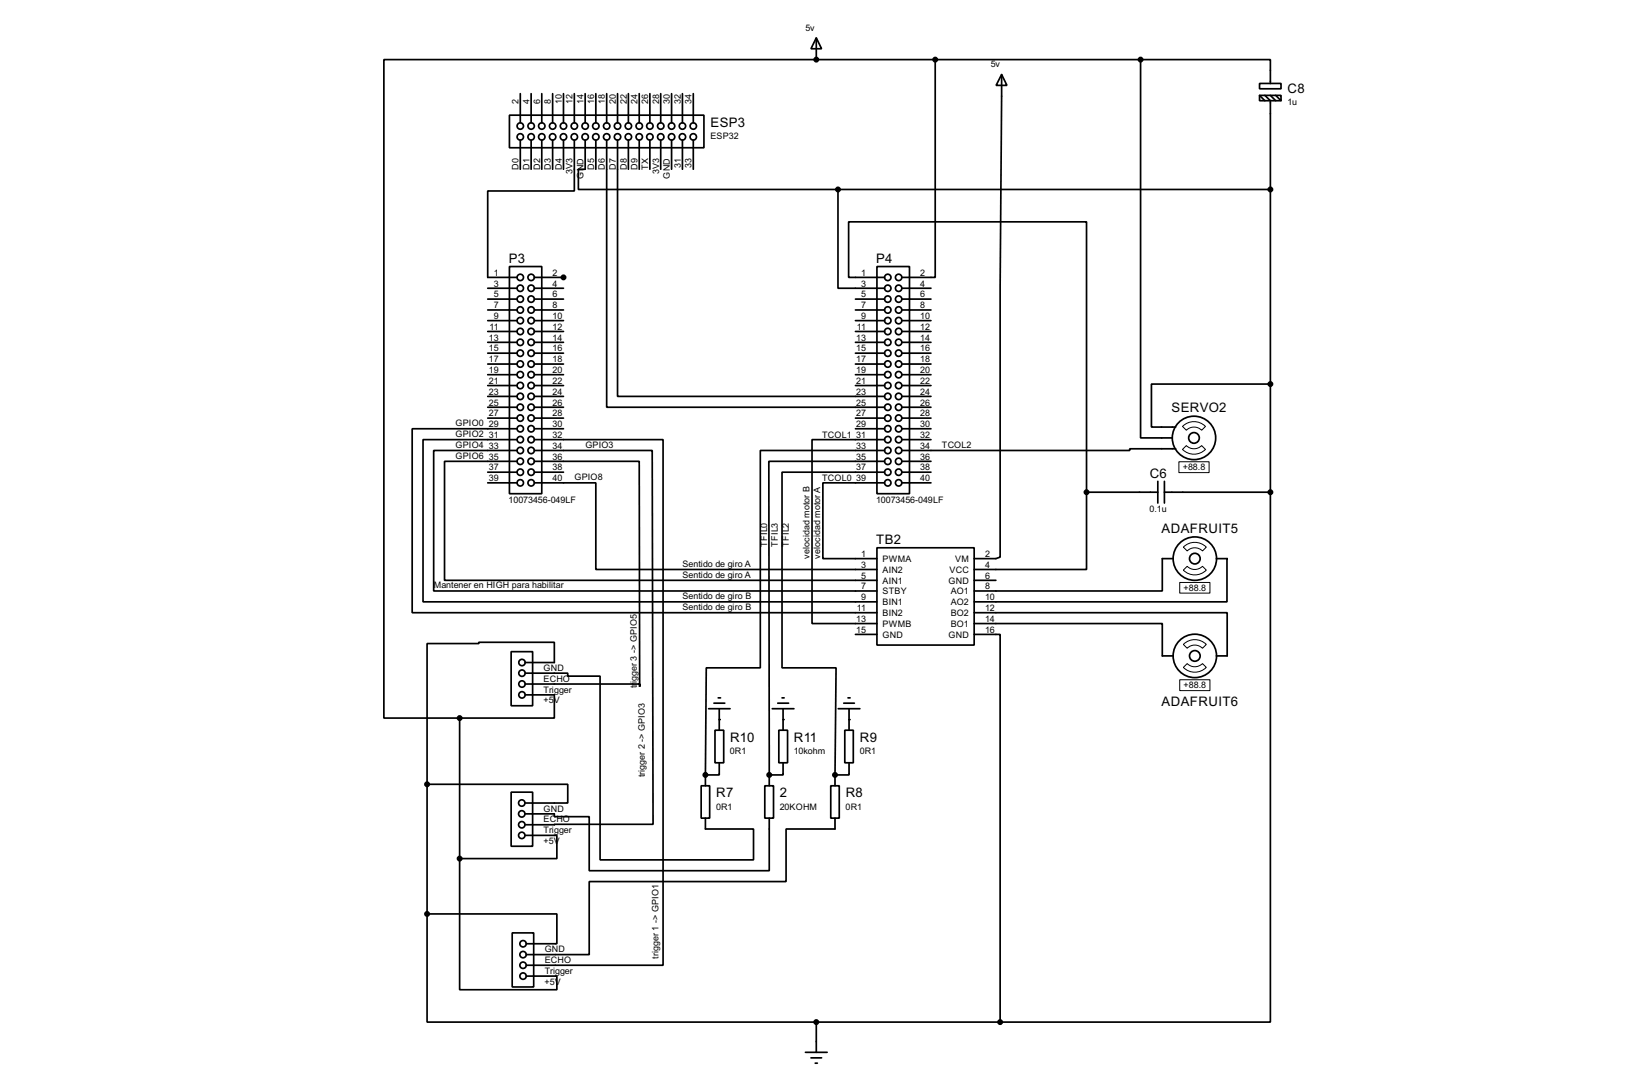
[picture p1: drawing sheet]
<svg xmlns="http://www.w3.org/2000/svg" width="383mm" height="256mm" viewBox="0 0 383 256" stroke-linecap="round" stroke-linejoin="round" font-family="sans-serif">
<g fill="none" stroke="#000" stroke-width=".4">
<path d="M191.8 8.9l1.3 2.6h-2.5zM191.8 14h-101.6v154.7h17.8M191.8 14h76.2M191.8 8.9v5.1M219.8 14v51.2h-7.9M235.4 17.5l1.2 2.6h-2.5zM235.4 17.5l-.4 49.9v63.5l-1 .3h-5.1M268 14h30.5v5.6M268 14v88.9h7.5M296 19.6h5v1.3h-5zM119.7 27.1h45.7v7.6h-45.7zM122.3 22v6.9"/>
<path d="M122.3 32.9v6.9M124.8 22v6.9M124.8 32.9v6.9M127.3 22v6.9M127.3 32.9v6.9M129.9 22v6.9M129.9 32.9v6.9M132.4 22v6.9M132.4 32.9v6.9M135 32.9v12h-20.4v20.3h6.9M135 22v6.9M137.5 32.9v6.9h-1.6v4.7h61"/>
<path d="M137.5 22v6.9M140 22v6.9M140 32.9v6.9M142.6 32.9v62.8h65.3M142.6 22v6.9M145.1 32.9v60.2h62.8M145.1 22v6.9M147.7 22v6.9M147.7 32.9v6.9M150.2 22v6.9M150.2 32.9v6.9M152.7 22v6.9"/>
<path d="M152.7 32.9v6.9M155.3 22v6.9M155.3 32.9v6.9M157.8 22v6.9M157.8 32.9v6.9M160.4 22v6.9M160.4 32.9v6.9M162.9 22v6.9M162.9 32.9v6.9M296 22.4h5v1.3h-5zM296 22.4l1.2 1.3M297.2 22.4l1.3 1.3v91.9"/>
<path d="M298.5 22.4l1.3 1.3M299.8 22.4l1.2 1.3M196.9 44.5v23.2h11M196.9 44.5h101.6M114.6 67.7h6.9M114.6 70.3h6.9M114.6 72.8h6.9M114.6 75.3h6.9M114.6 77.9h6.9M119.7 62.6h7.6v53.4h-7.6zM125.6 65.2h6.8M125.6 67.7h6.8"/>
<path d="M125.6 70.3h6.8M125.6 72.8h6.8M125.6 75.3h6.8M125.6 77.9h6.8M201 70.3h6.9M201 72.8h6.9M201 75.3h6.9M201 77.9h6.9M206.1 62.6h7.6v53.4h-7.6zM207.9 65.2h-8.5v-13.1h55.9v63.5M211.9 67.7h6.9M211.9 70.3h6.9"/>
<path d="M211.9 72.8h6.9M211.9 75.3h6.9M211.9 77.9h6.9M114.6 80.4h6.9M114.6 83h6.9M114.6 85.5h6.9M114.6 88h6.9M114.6 90.6h6.9M114.6 93.1h6.9M114.6 95.7h6.9M114.6 98.2h6.9M125.6 80.4h6.8"/>
<path d="M125.6 83h6.8M125.6 85.5h6.8M125.6 88h6.8M125.6 90.6h6.8M125.6 93.1h6.8M125.6 95.7h6.8M125.6 98.2h6.8M201 80.4h6.9M201 83h6.9M201 85.5h6.9M201 88h6.9M201 90.6h6.9"/>
<path d="M201 98.2h6.9M211.9 80.4h6.9M211.9 83h6.9M211.9 85.5h6.9M211.9 88h6.9M211.9 90.6h6.9M211.9 93.1h6.9M211.9 95.7h6.9M211.9 98.2h6.9M298.5 90.2h-27.9v10.1h5.7M114.6 110.9h6.9M114.6 113.4h6.9"/>
<path d="M121.5 108.4h-17v27.9h101.6M121.5 103.3h-22.1v38.1h106.7M121.5 100.7h-24.6v43.2h109.2M121.5 105.8h-19.6v33h104.2M125.6 113.4h14.4v20.4h66.1M125.6 108.4h24.6l.1 52.9v-.6h-26.9M125.6 105.8h27.7l.2 87.8-30.1 .1M125.6 103.3h30.2v123.4h-32.1M125.6 100.7h6.8M125.6 110.9h6.8M201 100.7h6.9M207.9 113.4h-14.5v17.8h12.7"/>
<path d="M207.9 103.3h-17.1v43.2h15.3M207.9 110.9h-24.1v46h12.7l-.3 25.1M207.9 108.4h-27.2l.1 73.6M207.9 105.8h-29.2v51.1h-12.7l-.2 25.1M211.9 100.7h6.9M211.9 103.3h6.9M211.9 108.4h6.9M211.9 110.9h6.9M211.9 113.4h6.9M255.3 115.6v18.2h-26.4M255.3 115.6h16.8M272.1 113.1v5.1"/>
<path d="M273.6 115.6h24.9M273.6 113.1v5.1M276.3 105.4h-10.8v.4h-53.6M298.5 115.6v124.5h-63.5M206.1 128.7h22.8v22.8h-22.8zM228.9 136.3h5.1M275.7 131.2h-2.6v7.6h-44.2M285.8 131.2h2.6l-.1 10.2h-59.4M120.1 153.1h5.1v12.7h-5.1zM123.4 158.1h10v.7h7.6v43.2h36.1v-7.3h-11.3v-2.5M123.4 155.6h6.9v-4.7h-17.8v.3h-12.1v33M201 149h5.1"/>
<path d="M228.9 146.5h44.2v7.6h2.6M228.9 143.9h59.5v10.2h-2.6M228.9 149h6.1v91.1M108 168.7v33M123.4 163.2h6.9v5.5h-22.3M166.5 166.5h5.1M167.8 165.2h2.5M168 171.5h2.1v7.7h-2.1zM168.8 163.9h.5M169 179.2v2.8h-3.2M169 166.5v5M181.5 166.5h5.1"/>
<path d="M182.8 165.2h2.5M183 171.5h2.1v7.7h-2.1zM183.8 163.9h.5M184 179.2v2.8h-3.2M184 166.5v5M197 166.5h5.1M198.3 165.2h2.5M198.5 171.5h2v7.7h-2zM199.3 163.9h.5M199.5 179.2v2.8h-3.3M199.5 166.5v5M100.4 184.2h33v4.4h-10"/>
<path d="M100.4 184.2v30.5M120.1 186.1h5.1v12.7h-5.1zM123.4 191.2h6.9v.6h8.2v12.7h42.3v-12.3M123.4 196.2h7.5v5.5h-22.9M164.8 184.6h2v7.6h-2zM165.8 182v2.6M179.7 184.6h2.1v7.6h-2.1zM180.8 182v2.6M195.2 184.6h2v7.6h-2zM196.2 192.2v2.5h-11.5v12.4h-46.2v17.1h-14.8M196.2 182v2.6M100.4 214.7h30.5v7h-7.2"/>
<path d="M100.4 214.7v25.4h91.4M108 201.7v30.8h22.9v-3.2h-7.2M120.4 219.1h5v12.7h-5zM189.3 247.2h5.1M190.6 248.5h2.5M191.6 249.7h.5M191.8 240.1v7.1M191.8 240.1h43.2"/>
<circle cx="122.2" cy="32.2" r=".75"/>
<circle cx="122.2" cy="29.6" r=".75"/>
<circle cx="124.8" cy="29.6" r=".75"/>
<circle cx="124.8" cy="32.2" r=".75"/>
<circle cx="127.3" cy="32.2" r=".75"/>
<circle cx="127.3" cy="29.6" r=".75"/>
<circle cx="129.8" cy="32.2" r=".75"/>
<circle cx="129.8" cy="29.6" r=".75"/>
<circle cx="132.4" cy="32.2" r=".75"/>
<circle cx="132.4" cy="29.6" r=".75"/>
<circle cx="134.9" cy="29.6" r=".75"/>
<circle cx="134.9" cy="32.2" r=".75"/>
<circle cx="137.5" cy="29.6" r=".75"/>
<circle cx="137.5" cy="32.2" r=".75"/>
<circle cx="140" cy="32.2" r=".75"/>
<circle cx="140" cy="29.6" r=".75"/>
<circle cx="142.5" cy="29.6" r=".75"/>
<circle cx="142.5" cy="32.2" r=".75"/>
<circle cx="145.1" cy="29.6" r=".75"/>
<circle cx="145.1" cy="32.2" r=".75"/>
<circle cx="147.6" cy="29.6" r=".75"/>
<circle cx="147.6" cy="32.2" r=".75"/>
<circle cx="150.2" cy="29.6" r=".75"/>
<circle cx="150.2" cy="32.2" r=".75"/>
<circle cx="152.7" cy="32.2" r=".75"/>
<circle cx="152.7" cy="29.6" r=".75"/>
<circle cx="155.2" cy="29.6" r=".75"/>
<circle cx="155.2" cy="32.2" r=".75"/>
<circle cx="157.8" cy="29.6" r=".75"/>
<circle cx="157.8" cy="32.2" r=".75"/>
<circle cx="160.3" cy="32.2" r=".75"/>
<circle cx="160.3" cy="29.6" r=".75"/>
<circle cx="162.9" cy="32.2" r=".75"/>
<circle cx="162.9" cy="29.6" r=".75"/>
<circle cx="122.2" cy="70.3" r=".75"/>
<circle cx="122.2" cy="72.8" r=".75"/>
<circle cx="122.2" cy="77.9" r=".75"/>
<circle cx="122.2" cy="75.3" r=".75"/>
<circle cx="122.2" cy="65.2" r=".75"/>
<circle cx="122.2" cy="67.7" r=".75"/>
<circle cx="124.8" cy="70.3" r=".75"/>
<circle cx="124.8" cy="65.2" r=".75"/>
<circle cx="124.8" cy="67.7" r=".75"/>
<circle cx="124.8" cy="72.8" r=".75"/>
<circle cx="124.8" cy="77.9" r=".75"/>
<circle cx="124.8" cy="75.3" r=".75"/>
<circle cx="208.6" cy="70.3" r=".75"/>
<circle cx="208.6" cy="77.9" r=".75"/>
<circle cx="208.6" cy="75.3" r=".75"/>
<circle cx="208.6" cy="65.2" r=".75"/>
<circle cx="208.6" cy="72.8" r=".75"/>
<circle cx="208.6" cy="67.7" r=".75"/>
<circle cx="211.1" cy="65.2" r=".75"/>
<circle cx="211.1" cy="75.3" r=".75"/>
<circle cx="211.1" cy="67.7" r=".75"/>
<circle cx="211.1" cy="72.8" r=".75"/>
<circle cx="211.1" cy="70.3" r=".75"/>
<circle cx="211.1" cy="77.9" r=".75"/>
<circle cx="122.2" cy="98.2" r=".75"/>
<circle cx="122.2" cy="88" r=".75"/>
<circle cx="122.2" cy="95.7" r=".75"/>
<circle cx="122.2" cy="85.5" r=".75"/>
<circle cx="122.2" cy="93.1" r=".75"/>
<circle cx="122.2" cy="83" r=".75"/>
<circle cx="122.2" cy="80.4" r=".75"/>
<circle cx="122.2" cy="90.6" r=".75"/>
<circle cx="124.8" cy="85.5" r=".75"/>
<circle cx="124.8" cy="98.2" r=".75"/>
<circle cx="124.8" cy="88" r=".75"/>
<circle cx="124.8" cy="90.6" r=".75"/>
<circle cx="124.8" cy="83" r=".75"/>
<circle cx="124.8" cy="80.4" r=".75"/>
<circle cx="124.8" cy="95.7" r=".75"/>
<circle cx="124.8" cy="93.1" r=".75"/>
<circle cx="208.6" cy="88" r=".75"/>
<circle cx="208.6" cy="80.4" r=".75"/>
<circle cx="208.6" cy="83" r=".75"/>
<circle cx="208.6" cy="85.5" r=".75"/>
<circle cx="208.6" cy="98.2" r=".75"/>
<circle cx="208.6" cy="93.1" r=".75"/>
<circle cx="208.6" cy="90.6" r=".75"/>
<circle cx="208.6" cy="95.7" r=".75"/>
<circle cx="211.1" cy="83" r=".75"/>
<circle cx="211.1" cy="80.4" r=".75"/>
<circle cx="211.1" cy="98.2" r=".75"/>
<circle cx="211.1" cy="95.7" r=".75"/>
<circle cx="211.1" cy="93.1" r=".75"/>
<circle cx="211.1" cy="85.5" r=".75"/>
<circle cx="211.1" cy="90.6" r=".75"/>
<circle cx="211.1" cy="88" r=".75"/>
<circle cx="122.2" cy="100.7" r=".75"/>
<circle cx="122.2" cy="103.3" r=".75"/>
<circle cx="122.2" cy="108.4" r=".75"/>
<circle cx="122.2" cy="105.8" r=".75"/>
<circle cx="122.2" cy="110.9" r=".75"/>
<circle cx="122.2" cy="113.4" r=".75"/>
<circle cx="124.8" cy="100.7" r=".75"/>
<circle cx="124.8" cy="105.8" r=".75"/>
<circle cx="124.8" cy="108.4" r=".75"/>
<circle cx="124.8" cy="103.3" r=".75"/>
<circle cx="124.8" cy="110.9" r=".75"/>
<circle cx="124.8" cy="113.4" r=".75"/>
<circle cx="208.6" cy="100.7" r=".75"/>
<circle cx="208.6" cy="110.9" r=".75"/>
<circle cx="208.6" cy="113.4" r=".75"/>
<circle cx="208.6" cy="108.4" r=".75"/>
<circle cx="208.6" cy="103.3" r=".75"/>
<circle cx="208.6" cy="105.8" r=".75"/>
<circle cx="211.1" cy="100.7" r=".75"/>
<circle cx="211.1" cy="110.9" r=".75"/>
<circle cx="211.1" cy="113.4" r=".75"/>
<circle cx="211.1" cy="105.8" r=".75"/>
<circle cx="211.1" cy="103.3" r=".75"/>
<circle cx="211.1" cy="108.4" r=".75"/>
<circle cx="280.5" cy="102.9" r="5.1"/>
<circle cx="280.5" cy="102.9" r="1.25"/>
<circle cx="280.7" cy="131.2" r="5.1"/>
<circle cx="280.7" cy="131.2" r="1.25"/>
<circle cx="122.6" cy="155.6" r=".75"/>
<circle cx="122.6" cy="158.1" r=".75"/>
<circle cx="280.7" cy="154.1" r="5.1"/>
<circle cx="280.7" cy="154.1" r="1.25"/>
<circle cx="122.6" cy="163.2" r=".75"/>
<circle cx="122.6" cy="160.7" r=".75"/>
<circle cx="122.6" cy="188.6" r=".75"/>
<circle cx="122.6" cy="196.2" r=".75"/>
<circle cx="122.6" cy="191.2" r=".75"/>
<circle cx="122.6" cy="193.7" r=".75"/>
<circle cx="122.9" cy="226.7" r=".75"/>
<circle cx="122.9" cy="221.7" r=".75"/>
<circle cx="122.9" cy="229.3" r=".75"/>
<circle cx="122.9" cy="224.2" r=".75"/>
</g>
<g fill="#000">
<circle cx="191.8" cy="14" r=".2"/>
<circle cx="132.4" cy="65.2" r=".2"/>
<circle cx="169" cy="169" r=".2"/>
<circle cx="184" cy="169" r=".2"/>
<circle cx="199.5" cy="169" r=".2"/>
<circle cx="165.8" cy="182" r=".2"/>
<circle cx="180.8" cy="182" r=".2"/>
</g>
<path d="M277 108.5h7.1v2.5h-7.1zM277.9 100.2a3.8 3.8 0 0 1 5.4 0l-.9 .9a2.54 2.54 0 0 0-3.6 0zM278.8 104.7a2.54 2.54 0 0 0 3.6 0l.9 .9a3.8 3.8 0 0 1-5.4 0zM277.2 136.8h7.1v2.5h-7.1zM278.1 133.9l.9-.9a2.53 2.53 0 0 0 3.6 0l.9 .9a3.8 3.8 0 0 1-5.4 0zM278.1 128.5a3.8 3.8 0 0 1 5.4 0l-.9 .9a2.54 2.54 0 0 0-3.6 0zM277.2 159.7h7.1v2.5h-7.1zM278.1 151.4a3.8 3.8 0 0 1 5.4 0l-.9 .9a2.54 2.54 0 0 0-3.6 0zM279 155.9a2.53 2.53 0 0 0 3.6 0l.9 .9a3.8 3.8 0 0 1-5.4 0z" fill="none" stroke="#000" stroke-width=".23"/>
<g fill="#000" stroke="#000" stroke-width=".4">
<circle cx="191.8" cy="14" r=".5"/>
<circle cx="219.7" cy="14" r=".5"/>
<circle cx="268" cy="14" r=".5"/>
<circle cx="196.9" cy="44.5" r=".5"/>
<circle cx="298.5" cy="44.5" r=".5"/>
<circle cx="132.4" cy="65.2" r=".5"/>
<circle cx="298.5" cy="90.2" r=".5"/>
<circle cx="255.3" cy="115.6" r=".5"/>
<circle cx="298.5" cy="115.6" r=".5"/>
<circle cx="108" cy="168.7" r=".5"/>
<circle cx="100.3" cy="184.2" r=".5"/>
<circle cx="165.7" cy="182" r=".5"/>
<circle cx="180.7" cy="182" r=".5"/>
<circle cx="196.2" cy="182" r=".5"/>
<circle cx="100.3" cy="214.7" r=".5"/>
<circle cx="108" cy="201.7" r=".5"/>
<circle cx="191.8" cy="240.1" r=".5"/>
<circle cx="235" cy="240.1" r=".5"/>
</g>
<g font-size="3.5">
<text x="302.6" y="21.8">C8</text>
<text x="167" y="29.7">ESP3</text>
<text x="119.6" y="61.8">P3</text>
<text x="205.9" y="61.8">P4</text>
<text x="275.3" y="96.9">SERVO2</text>
<text x="270.2" y="112.3">C6</text>
<text x="273" y="125.2">ADAFRUIT5</text>
<text x="205.9" y="127.9">TB2</text>
<text x="273" y="165.9">ADAFRUIT6</text>
<text x="171.6" y="174.2">R10</text>
<text x="186.6" y="174.2">R11</text>
<text x="202.1" y="174.2">R9</text>
<text x="168.3" y="187.3">R7</text>
<text x="183.2" y="187.3">2</text>
<text x="198.8" y="187.3">R8</text>
</g>
<g font-size="2.4">
<text x="189.3" y="7.2">5v</text>
<text x="232.8" y="15.8">5v</text>
<text x="121.9" y="24.5" transform="rotate(-90 121.9 24.5)">2</text>
<text x="124.4" y="24.5" transform="rotate(-90 124.4 24.5)">4</text>
<text x="126.9" y="24.5" transform="rotate(-90 126.9 24.5)">6</text>
<text x="129.5" y="24.5" transform="rotate(-90 129.5 24.5)">8</text>
<text x="132" y="24.5" transform="rotate(-90 132 24.5)">10</text>
<text x="134.6" y="24.5" transform="rotate(-90 134.6 24.5)">12</text>
<text x="137.1" y="24.5" transform="rotate(-90 137.1 24.5)">14</text>
<text x="139.6" y="24.5" transform="rotate(-90 139.6 24.5)">16</text>
<text x="142.2" y="24.5" transform="rotate(-90 142.2 24.5)">18</text>
<text x="144.7" y="24.5" transform="rotate(-90 144.7 24.5)">20</text>
<text x="147.3" y="24.5" transform="rotate(-90 147.3 24.5)">22</text>
<text x="149.8" y="24.5" transform="rotate(-90 149.8 24.5)">24</text>
<text x="152.3" y="24.5" transform="rotate(-90 152.3 24.5)">26</text>
<text x="154.9" y="24.5" transform="rotate(-90 154.9 24.5)">28</text>
<text x="157.4" y="24.5" transform="rotate(-90 157.4 24.5)">30</text>
<text x="160" y="24.5" transform="rotate(-90 160 24.5)">32</text>
<text x="162.5" y="24.5" transform="rotate(-90 162.5 24.5)">34</text>
<text x="302.5" y="24.7">1u</text>
<text x="166.9" y="32.7">ESP32</text>
<text x="121.9" y="39.9" transform="rotate(-90 121.9 39.9)">D0</text>
<text x="124.4" y="39.9" transform="rotate(-90 124.4 39.9)">D1</text>
<text x="126.9" y="39.9" transform="rotate(-90 126.9 39.9)">D2</text>
<text x="129.5" y="39.9" transform="rotate(-90 129.5 39.9)">D3</text>
<text x="132" y="39.9" transform="rotate(-90 132 39.9)">D4</text>
<text x="134.6" y="40.9" transform="rotate(-90 134.6 40.9)">3V3</text>
<text x="137.1" y="42" transform="rotate(-90 137.1 42)">GND</text>
<text x="139.6" y="39.9" transform="rotate(-90 139.6 39.9)">D5</text>
<text x="142.2" y="39.9" transform="rotate(-90 142.2 39.9)">D6</text>
<text x="144.7" y="39.9" transform="rotate(-90 144.7 39.9)">D7</text>
<text x="147.3" y="39.9" transform="rotate(-90 147.3 39.9)">D8</text>
<text x="149.8" y="39.9" transform="rotate(-90 149.8 39.9)">D9</text>
<text x="152.3" y="39.9" transform="rotate(-90 152.3 39.9)">TX</text>
<text x="154.9" y="40.9" transform="rotate(-90 154.9 40.9)">3V3</text>
<text x="157.4" y="42" transform="rotate(-90 157.4 42)">GND</text>
<text x="160" y="39.5" transform="rotate(-90 160 39.5)">31</text>
<text x="162.5" y="39.5" transform="rotate(-90 162.5 39.5)">33</text>
<text x="116" y="64.8">1</text>
<text x="129.9" y="64.8">2</text>
<text x="202.4" y="64.8">1</text>
<text x="216.2" y="64.8">2</text>
<text x="116" y="67.3">3</text>
<text x="116" y="69.8">5</text>
<text x="129.9" y="67.3">4</text>
<text x="129.9" y="69.8">6</text>
<text x="202.4" y="67.3">3</text>
<text x="202.4" y="69.8">5</text>
<text x="216.2" y="67.3">4</text>
<text x="216.2" y="69.8">6</text>
<text x="115" y="77.5">11</text>
<text x="116" y="72.4">7</text>
<text x="116" y="74.9">9</text>
<text x="129.9" y="72.4">8</text>
<text x="129.9" y="74.9">10</text>
<text x="129.9" y="77.5">12</text>
<text x="201.4" y="77.5">11</text>
<text x="202.4" y="72.4">7</text>
<text x="202.4" y="74.9">9</text>
<text x="216.2" y="72.4">8</text>
<text x="216.2" y="74.9">10</text>
<text x="216.2" y="77.5">12</text>
<text x="114.9" y="80">13</text>
<text x="114.9" y="82.6">15</text>
<text x="129.9" y="80">14</text>
<text x="129.9" y="82.6">16</text>
<text x="201.2" y="80">13</text>
<text x="201.2" y="82.6">15</text>
<text x="216.2" y="80">14</text>
<text x="216.2" y="82.6">16</text>
<text x="114.9" y="85.1">17</text>
<text x="114.9" y="87.6">19</text>
<text x="129.9" y="85.1">18</text>
<text x="129.9" y="87.6">20</text>
<text x="201.2" y="85.1">17</text>
<text x="201.2" y="87.6">19</text>
<text x="216.2" y="85.1">18</text>
<text x="216.2" y="87.6">20</text>
<text x="114.9" y="90.2">21</text>
<text x="114.9" y="92.7">23</text>
<text x="114.9" y="95.2">25</text>
<text x="129.9" y="90.2">22</text>
<text x="129.9" y="92.7">24</text>
<text x="129.9" y="95.2">26</text>
<text x="201.2" y="90.2">21</text>
<text x="201.2" y="92.7">23</text>
<text x="201.2" y="95.2">25</text>
<text x="216.2" y="90.2">22</text>
<text x="216.2" y="92.7">24</text>
<text x="216.2" y="95.2">26</text>
<text x="107" y="100.1">GPIO0</text>
<text x="114.9" y="97.8">27</text>
<text x="114.9" y="100.3">29</text>
<text x="129.9" y="97.8">28</text>
<text x="129.9" y="100.3">30</text>
<text x="201.2" y="97.8">27</text>
<text x="201.2" y="100.3">29</text>
<text x="216.2" y="97.8">28</text>
<text x="216.2" y="100.3">30</text>
<text x="107" y="107.8">GPIO6</text>
<text x="107" y="102.7">GPIO2</text>
<text x="107" y="105.2">GPIO4</text>
<text x="114.9" y="102.9">31</text>
<text x="114.9" y="105.4">33</text>
<text x="114.9" y="108">35</text>
<text x="129.9" y="102.9">32</text>
<text x="129.9" y="105.4">34</text>
<text x="129.9" y="108">36</text>
<text x="137.5" y="105.2">GPIO3</text>
<text x="193.2" y="102.9">TCOL1</text>
<text x="201.2" y="102.9">31</text>
<text x="201.2" y="105.4">33</text>
<text x="201.2" y="108">35</text>
<text x="216.2" y="102.9">32</text>
<text x="216.2" y="105.4">34</text>
<text x="216.2" y="108">36</text>
<text x="221.3" y="105.2">TCOL2</text>
<text x="114.9" y="110.5">37</text>
<text x="114.9" y="113">39</text>
<text x="129.9" y="110.5">38</text>
<text x="129.9" y="113">40</text>
<text x="135" y="112.8">GPIO8</text>
<text x="193.2" y="113">TCOL0</text>
<text x="201.2" y="110.5">37</text>
<text x="201.2" y="113">39</text>
<text x="216.2" y="110.5">38</text>
<text x="216.2" y="113">40</text>
<text x="277.9" y="110.5">+88.8</text>
<text x="119.5" y="118.2">10073456-049LF</text>
<text x="205.9" y="118.2">10073456-049LF</text>
<text x="270.1" y="120.4">0.1u</text>
<text x="180.3" y="128.4" transform="rotate(-90 180.3 128.4)">TFIL0</text>
<text x="182.8" y="128.4" transform="rotate(-90 182.8 128.4)">TFIL3</text>
<text x="185.4" y="128.4" transform="rotate(-90 185.4 128.4)">TFIL2</text>
<text x="190.2" y="131.2" transform="rotate(-90 190.2 131.2)">velocidad motor B</text>
<text x="192.7" y="131.2" transform="rotate(-90 192.7 131.2)">velocidad motor A</text>
<text x="202.4" y="130.8">1</text>
<text x="231.5" y="130.8">2</text>
<text x="160.4" y="135.7">Sentido de giro A</text>
<text x="160.4" y="133.2">Sentido de giro A</text>
<text x="202.4" y="135.9">5</text>
<text x="202.4" y="133.4">3</text>
<text x="207.4" y="132">PWMA</text>
<text x="207.4" y="137.1">AIN1</text>
<text x="207.4" y="134.6">AIN2</text>
<text x="222.9" y="137.1">GND</text>
<text x="223.1" y="134.6">VCC</text>
<text x="224.4" y="132">VM</text>
<text x="231.5" y="133.4">4</text>
<text x="231.5" y="135.9">6</text>
<text x="101.9" y="138.2">Mantener en HIGH para habilitar</text>
<text x="160.4" y="140.8">Sentido de giro B</text>
<text x="160.4" y="143.3">Sentido de giro B</text>
<text x="201.4" y="143.5">11</text>
<text x="202.4" y="141">9</text>
<text x="202.4" y="138.4">7</text>
<text x="207.4" y="142.2">BIN1</text>
<text x="207.4" y="139.6">STBY</text>
<text x="223.4" y="139.6">AO1</text>
<text x="223.4" y="142.2">AO2</text>
<text x="231.5" y="138.4">8</text>
<text x="231.5" y="141">10</text>
<text x="231.5" y="143.5">12</text>
<text x="278.1" y="138.9">+88.8</text>
<text x="201.2" y="146.1">13</text>
<text x="201.2" y="148.6">15</text>
<text x="207.4" y="147.3">PWMB</text>
<text x="207.4" y="144.7">BIN2</text>
<text x="207.4" y="149.8">GND</text>
<text x="222.9" y="149.8">GND</text>
<text x="223.4" y="144.7">BO2</text>
<text x="223.4" y="147.3">BO1</text>
<text x="231.5" y="148.6">16</text>
<text x="231.5" y="146.1">14</text>
<text x="127.7" y="160.1">ECHO</text>
<text x="127.7" y="157.6">GND</text>
<text x="149.6" y="161.7" transform="rotate(-90 149.6 161.7)">tr</text>
<text x="149.6" y="160.4" transform="rotate(-90 149.6 160.4)">igger 3 -&gt; GPIO5</text>
<text x="278.1" y="161.7">+88.8</text>
<text x="127.7" y="165.2">+5V</text>
<text x="127.7" y="162.7">Trigger</text>
<text x="171.5" y="177.2">0R1</text>
<text x="186.5" y="177.2">10kohm</text>
<text x="202" y="177.2">0R1</text>
<text x="151.6" y="182.6" transform="rotate(-90 151.6 182.6)">trigger 2 -&gt; GPIO3</text>
<text x="127.7" y="190.6">GND</text>
<text x="168.3" y="190.1">0R1</text>
<text x="183.2" y="190.1">20KOHM</text>
<text x="198.7" y="190.1">0R1</text>
<text x="127.7" y="195.7">Trigger</text>
<text x="127.7" y="193.2">ECHO</text>
<text x="127.7" y="198.2">+5V</text>
<text x="128" y="226.2">ECHO</text>
<text x="128" y="223.7">GND</text>
<text x="154.8" y="225.2" transform="rotate(-90 154.8 225.2)">trigger 1 -&gt; GPIO1</text>
<text x="128" y="231.3">+5V</text>
<text x="128" y="228.7">Trigger</text>
</g>
</svg>
